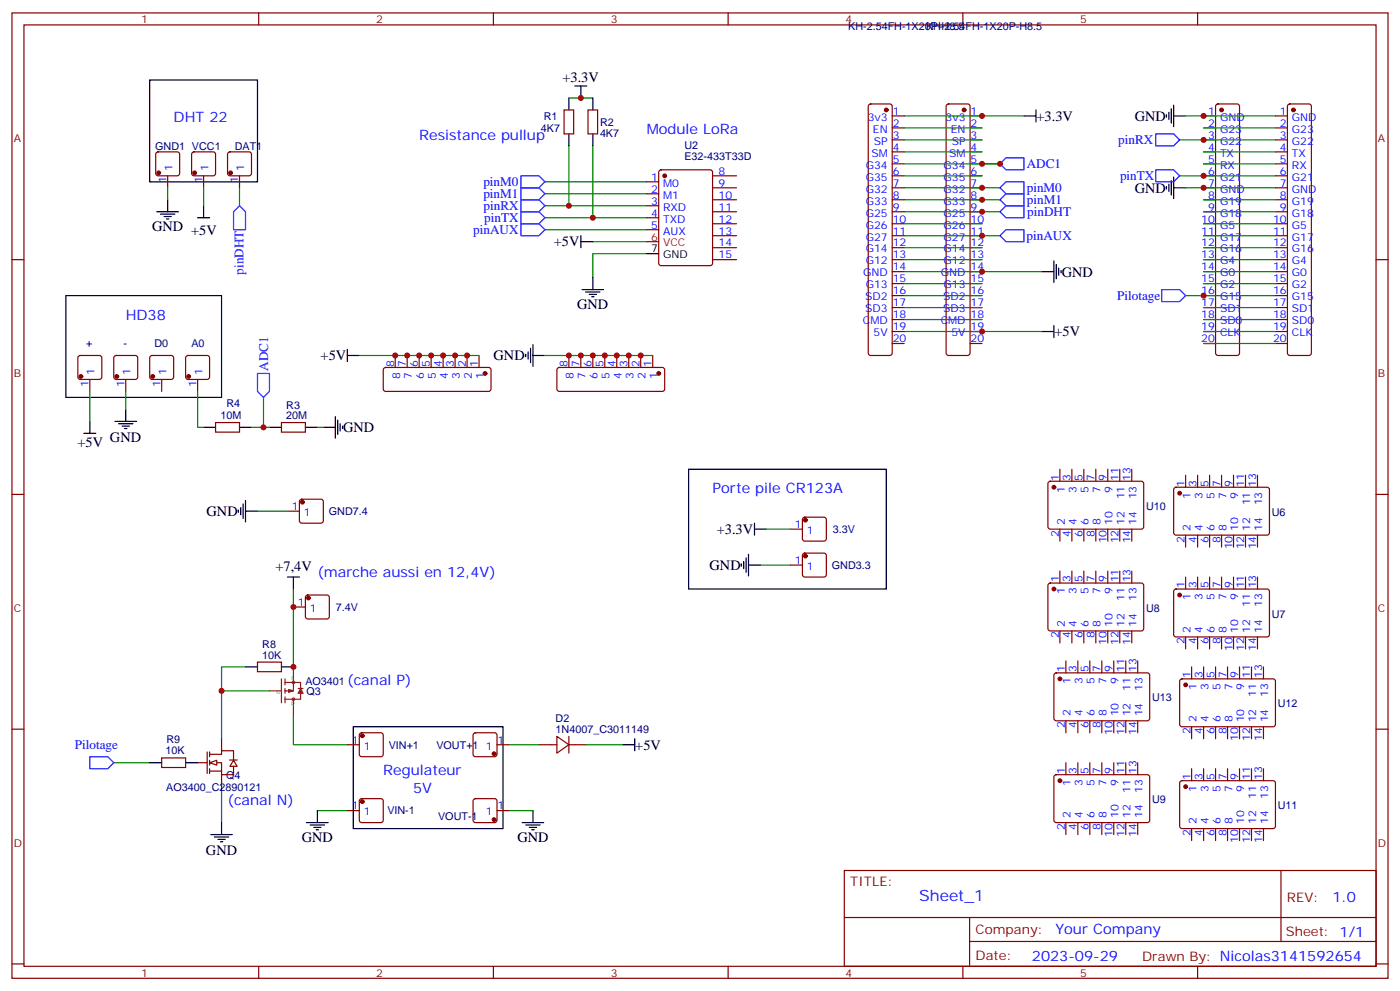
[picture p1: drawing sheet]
<svg xmlns="http://www.w3.org/2000/svg" width="412mm" height="292mm" viewBox="0 0 412 292" stroke-linecap="round" stroke-linejoin="round" font-family="sans-serif">
<g fill="none" stroke="#870000" stroke-width=".35">
<path d="M3.5 3.8h405.4v284.3h-405.4zM7.1 7.3h398.2v277.3h-398.2zM76.2 3.8v3.5M145.3 3.8v3.5M214.5 3.8v3.5M283.6 3.8v3.5M352.8 3.8v3.5M278.9 30.8l.5-.2h5.6l.5 .2 .3 .5v72.7l-.3 .5-.5 .2h-5.6l-.5-.2-.2-.5v-72.7zM285.8 34.1h3.5M285.8 37.7h3.5M354.5 34.1h3.6M354.5 37.7h3.6"/>
<path d="M358.3 30.8l.5-.2h5.6l.5 .2 .2 .5v72.7l-.2 .5-.5 .2h-5.6l-.5-.2-.2-.5v-72.7zM285.8 41.2h3.5M285.8 44.7h3.5M285.8 48.3h3.5M285.8 51.8h3.5M285.8 55.3h3.5M285.8 58.8h3.5M354.5 41.2h3.6M354.5 44.7h3.6M354.5 48.3h3.6M354.5 51.8h3.6M354.5 55.3h3.6"/>
<path d="M354.5 58.8h3.6M3.5 76.5h3.6M285.8 76.5h3.5M285.8 62.4h3.5M285.8 65.9h3.5M285.8 69.4h3.5M285.8 73h3.5M354.5 76.5h3.6M354.5 62.4h3.6M354.5 65.9h3.6M354.5 69.4h3.6M354.5 73h3.6"/>
<path d="M405.3 76.5h3.6M285.8 80h3.5M285.8 83.5h3.5M285.8 87.1h3.5M285.8 90.6h3.5M285.8 94.1h3.5M285.8 97.6h3.5M354.5 80h3.6M354.5 83.5h3.6M354.5 87.1h3.6M354.5 90.6h3.6M354.5 94.1h3.6"/>
<path d="M354.5 97.6h3.6M285.8 101.2h3.5M354.5 101.2h3.6M3.5 145.6h3.6M405.3 145.6h3.6M3.5 214.8h3.6M65.3 217.6v3.5M102.3 219.4h3.5M106.1 216l.4-.2h5.7l.5 .2 .2 .5v5.7l-.2 .5-.5 .2h-5.7l-.5-.2-.2-.5v-5.7zM139.6 216l.5-.2h5.6l.5 .2 .2 .5v5.7l-.2 .5-.5 .2h-5.6l-.5-.2-.3-.5v-5.7zM146.4 219.4h3.5M405.3 214.8h3.6"/>
<path d="M58.2 224.6h2.8M61 221.5v6.3M61.7 224.6h3.6v3.6h3.5v-2.5M61.7 222.2h3.6v-1.1h3.5v2.8M61.7 221.5v1.4M61.7 223.9v1.5M61.7 226.4v1.4M61.7 227.1h3.6M65.3 228.2v3.5M67.6 223.9h2.3M68.8 223.9l1 1.8h-2.1zM102.3 238.8h3.5"/>
<path d="M106.1 235.4l.4-.2h5.7l.5 .2 .2 .5v5.7l-.2 .5-.5 .2h-5.7l-.5-.2-.2-.5v-5.7zM139.6 235.4l.5-.2h5.6l.5 .2 .2 .5v5.7l-.2 .5-.5 .2h-5.6l-.5-.2-.3-.5v-5.7zM146.4 238.8h3.5M248.7 256.4h156.6v28.2h-156.6zM377.3 256.4v20.9M248.7 270.2h156.5M285.6 277.3h119.6M285.6 270.2v14.2M3.5 283.9h3.6M76.2 284.6v3.5M145.3 284.6v3.5M214.5 284.6v3.5"/>
<path d="M283.6 284.6v3.5M352.8 284.6v3.5M405.3 283.9h3.6"/>
</g>
<g fill="#870000" stroke="#870000" stroke-width=".35">
<circle cx="284" cy="32.4" r=".53"/>
<circle cx="359.8" cy="32.4" r=".53"/>
<circle cx="145.5" cy="241.4" r=".53"/>
<circle cx="145.5" cy="222" r=".53"/>
<circle cx="106.7" cy="236.1" r=".53"/>
<circle cx="106.7" cy="216.7" r=".53"/>
</g>
<g fill="none" stroke="#000" stroke-width=".35">
<path d="M301.6 34.1h3.6M305.2 32.4v3.5M343.6 33.8v.7M344.3 33.1v2.1M345 32v4.3M345.7 34.1h3.5M345.7 31v6.3M343.6 55v.7M344.3 54.3v2.1M345 53.2v4.2M345.7 52.1v6.4M345.7 55.3h3.5"/>
<path d="M310.4 76.8v6.4M311.1 77.9v4.2M311.9 79v2.1M312.6 79.7v.7M306.9 97.6h3.5M306.9 80h3.5M310.4 95.9v3.5M84.7 170h3.5M86.4 170v3.5M104.1 214.1h44.1v30h-44.1zM183.4 219.4h3.6M187 217.6v3.5"/>
<path d="M93.5 238.8v3.5M157 238.8v3.5M90.3 242.3h6.4M91.4 243h4.2M92.4 243.7h2.1M93.1 244.4h.7M153.8 242.3h6.4M154.9 243h4.2M155.9 243.7h2.1M156.6 244.4h.7"/>
</g>
<g fill="none" stroke="#008700" stroke-width=".35">
<path d="M266.3 34.1h35.3M349.2 34.1h26.5M349.2 55.3h26.5M266.3 80h40.6M266.3 97.6h40.6M72.3 196.4h-7v7.1M79.4 203.5h-14.1v14.1M86.4 210.5v8.9h15.9M149.9 219.4h8.8M33.5 224.6h10.6M65.3 231.7v10.6M93.5 238.8h8.8"/>
<path d="M149.9 238.8h7.1"/>
</g>
<path d="M26.5 222.9h5.2l1.8 1.7-1.8 1.8h-5.2z" fill="none" stroke="#00f" stroke-width=".35"/>
<path d="M61.7 224.6l2.2-.7v1.5z" fill="#fff" stroke="#870000" stroke-width=".35"/>
<g fill="none" stroke="#8c2424" stroke-width=".35">
<path d="M82.9 200v7M84 200v1.7M86.4 196.4v7.1M79.4 203.5h3.5M84 201h4.5v5h-4.5M84 202.8v1.4M84 205.2v1.8M84 203.5h2.1M85 203.1l1.4 .4M85 203.1v.7M85 203.1l1.1 .4M85.7 203.5l-.7 .3"/>
<path d="M86.1 203.5l-1.1 .3M86.4 206v4.5M86.4 203.5l-1.4 .3M87.8 202.8h1.5M88.5 202.8l.8 1.4h-1.5zM88.5 203.5l-.3 .7M88.5 203.5l.4 .7M88.5 203.5l-.3 .3M88.5 203.5l.4 .3"/>
<circle cx="86.4" cy="201" r=".35"/>
<circle cx="86.4" cy="206" r=".35"/>
</g>
<g fill="none" stroke="#000" stroke-width=".35">
<path d="M44.1 23.6h31.7v30h-31.7zM167.6 28.9v3.5M167.6 39.4v3.6M169.3 25.3h3.6M171.1 25.3v3.6M174.6 28.9v3.5M174.6 39.4v3.6M49.4 58.8v3.6M46.2 62.4h6.4M47.3 63.1h4.2M48.3 63.8h2.1M49 64.5h.7"/>
<path d="M58.2 64.1h3.5M60 60.6v3.5M171.1 71.2h3.5M171.1 69.4v3.6M190.5 74.7h3.5M19.4 87.1h45.9v30h-45.9zM171.4 85.3h6.4M172.5 86h4.2M173.6 86.7h2.1M174.3 87.4h.7M174.6 81.8v3.5M102.3 104.7h3.5"/>
<path d="M102.3 102.9v3.6M154.9 104.4v.7M155.6 103.6v2.2M156.3 102.6v4.2M157 104.7h3.5M157 101.5v6.4M24.7 127.6h3.5M26.5 124.1v3.5M33.9 124.1h6.3M34.9 124.8h4.3M36 125.5h2.1M36.7 126.2h.7"/>
<path d="M37 120.6v3.5M60 125.9h3.5M70.6 125.9h3.5M79.4 125.9h3.5M90 125.9h3.5M95.2 125.9h3.6M98.8 122.7v6.3M99.5 123.8v4.2M100.2 124.8v2.1M100.9 125.5v.7M202.8 138.2h58.3v35.3h-58.3zM70.2 150.2v.7"/>
<path d="M70.9 149.5v2.1M71.6 148.4v4.3M72.3 150.6h3.5M72.3 147.4v6.3M222.2 155.9h3.6M222.2 154.1v3.5M218.4 166.1v.7M219.1 165.4v2.1M219.8 164.3v4.3M220.5 166.4h3.5M220.5 163.3v6.3M72.3 196.4h3.5"/>
<path d="M82.9 196.4h3.5M44.1 224.6h3.5M54.7 224.6h3.5M62.1 245.8h6.3M63.1 246.5h4.3M64.2 247.2h2.1M64.9 247.9h.7M65.3 242.3v3.5"/>
</g>
<g fill="none" stroke="#870000" stroke-width=".35">
<path d="M166.2 32.4h2.8v7h-2.8zM173.2 32.4h2.8v7h-2.8zM256 30.8l.5-.2h5.6l.5 .2 .2 .5v72.7l-.2 .5-.5 .2h-5.6l-.5-.2-.2-.5v-72.7zM262.8 34.1h3.5M262.8 37.7h3.5M375.7 34.1h3.5M375.7 37.7h3.5M379.5 30.8l.4-.2h5.7l.5 .2 .2 .5v72.7l-.2 .5-.5 .2h-5.7l-.5-.2-.2-.5v-72.7zM46.1 44.9l.5-.2h5.6l.5 .2 .2 .5v5.7l-.2 .5-.5 .2h-5.6l-.5-.2-.2-.5v-5.7zM49.4 51.8v3.5M56.7 44.9l.4-.2h5.7l.5 .2 .2 .5v5.7l-.2 .5-.5 .2h-5.7l-.4-.2-.3-.5v-5.7zM60 51.8v3.5"/>
<path d="M67.3 44.9l.4-.2h5.7l.5 .2 .2 .5v5.7l-.3 .5-.4 .2h-5.7l-.5-.2-.2-.5v-5.7zM70.6 51.8v3.5M190.5 53.6h3.5M190.5 57.1h3.5M194.3 50.2l.4-.2h14.5l.6 .5 .1 27-.5 .7h-14.7l-.6-.4-.1-27.1zM209.9 51.8h7.1M209.9 55.3h7.1M209.9 58.8h7.1M262.8 51.8h3.5M262.8 55.3h3.5M262.8 58.8h3.5M262.8 41.2h3.5"/>
<path d="M262.8 44.7h3.5M262.8 48.3h3.5M375.7 51.8h3.5M375.7 55.3h3.5M375.7 58.8h3.5M375.7 41.2h3.5M375.7 44.7h3.5M375.7 48.3h3.5M190.5 60.6h3.5M190.5 64.1h3.5M190.5 67.7h3.5M209.9 62.4h7.1"/>
<path d="M209.9 65.9h7.1M209.9 69.4h7.1M209.9 73h7.1M209.9 76.5h7.1M262.8 62.4h3.5M262.8 65.9h3.5M262.8 69.4h3.5M262.8 73h3.5M262.8 76.5h3.5M375.7 62.4h3.5M375.7 65.9h3.5M375.7 69.4h3.5"/>
<path d="M375.7 73h3.5M375.7 76.5h3.5M262.8 80h3.5M262.8 83.5h3.5M262.8 87.1h3.5M262.8 90.6h3.5M262.8 94.1h3.5M262.8 97.6h3.5M375.7 80h3.5M375.7 83.5h3.5M375.7 87.1h3.5M375.7 90.6h3.5"/>
<path d="M375.7 94.1h3.5M375.7 97.6h3.5M23.2 104.9l.4-.2h5.7l.5 .2 .2 .5v5.7l-.2 .5-.5 .2h-5.7l-.5-.3-.2-.4v-5.7zM26.5 111.8v3.5M33.7 104.9l.5-.2h5.7l.5 .2 .2 .5v5.7l-.3 .5-.4 .2h-5.7l-.5-.3-.2-.4v-5.7zM37 111.8v3.5M44.3 104.9l.5-.2h5.6l.5 .2 .3 .5v5.7l-.3 .5-.5 .2h-5.6l-.5-.3-.2-.4v-5.7zM47.6 111.8v3.5M54.9 104.9l.5-.2h5.6l.5 .2 .2 .5v5.7l-.2 .5-.5 .2h-5.6l-.5-.3-.2-.4v-5.7zM58.2 111.8v3.5M113.1 108.4l.5-.2h30.3l.5 .2 .2 .5v5.7l-.2 .5-.5 .2h-30.3l-.5-.2-.2-.5v-5.7zM116.4 104.7v3.5"/>
<path d="M119.9 104.7v3.5M123.5 104.7v3.5M127 104.7v3.5M130.5 104.7v3.5M134.1 104.7v3.5M137.6 104.7v3.5M141.1 104.7v3.5M164.3 108.4l.4-.2h30.4l.5 .2 .2 .5v5.7l-.2 .5-.5 .2h-30.4l-.5-.2-.2-.5v-5.7zM167.6 104.7v3.5M171.1 104.7v3.5M174.6 104.7v3.5M178.2 104.7v3.5"/>
<path d="M181.7 104.7v3.5M185.2 104.7v3.5M188.7 104.7v3.5M192.3 104.7v3.5M262.8 101.2h3.5M375.7 101.2h3.5M63.5 124.5h7.1v2.8h-7.1zM82.9 124.5h7.1v2.8h-7.1zM312.2 138.2v3.5M315.7 138.2v3.5M319.3 138.2v3.5M322.8 138.2v3.5"/>
<path d="M326.3 138.2v3.5M329.8 138.2v3.5M333.4 138.2v3.5M349.2 140v3.5M352.8 140v3.5M356.3 140v3.5M359.8 140v3.5M363.4 140v3.5M366.9 140v3.5M370.4 140v3.5M84.7 150.6h3.5M88.4 147.2l.5-.2h5.6l.5 .2 .2 .5v5.7l-.2 .5-.5 .2h-5.6l-.5-.2-.2-.5v-5.7z"/>
<path d="M232.8 155.9h3.6M236.6 152.5l.5-.2h5.6l.5 .2 .2 .5v5.7l-.2 .5-.5 .2h-5.6l-.5-.2-.2-.5v-5.7zM308.9 142l.5-.3 27.1 .1 .4 .7-.1 12.9-.6 .5-27.1-.1-.4-.6v-12.7zM312.2 155.9v3.5M315.7 155.9v3.5M319.3 155.9v3.5M322.8 155.9v3.5M326.3 155.9v3.5M329.8 155.9v3.5M333.4 155.9v3.5M346 143.7l.4-.2 27.1 .1 .4 .6v13l-.7 .4h-27l-.5-.7v-12.7zM349.2 157.6v3.5"/>
<path d="M352.8 157.6v3.5M356.3 157.6v3.5M359.8 157.6v3.5M363.4 157.6v3.5M366.9 157.6v3.5M370.4 157.6v3.5M86.4 178.8h3.6M90.2 175.5l.5-.2h5.6l.5 .2 .2 .5v5.6l-.2 .5-.5 .2h-5.6l-.5-.2-.2-.5v-5.6zM232.8 166.4h3.6M236.6 163.1l.5-.2h5.6l.5 .2 .2 .5v5.7l-.2 .5-.5 .2h-5.6l-.5-.3-.2-.4v-5.7zM308.9 171.9l.5-.2 27.1 .1 .4 .6-.1 13-.6 .4h-27.1l-.4-.7v-12.7zM312.2 168.2v3.5"/>
<path d="M315.7 168.2v3.5M319.3 168.2v3.5M322.8 168.2v3.5M326.3 168.2v3.5M329.8 168.2v3.5M333.4 168.2v3.5M346 173.7l.4-.2 27.1 .1 .4 .6v13l-.7 .4-27-.1-.5-.6v-12.7zM349.2 170v3.5M352.8 170v3.5M356.3 170v3.5M359.8 170v3.5M363.4 170v3.5"/>
<path d="M366.9 170v3.5M370.4 170v3.5M75.8 195h7.1v2.8h-7.1zM310.7 198.4l.4-.2h27.1l.5 .7-.1 13-.6 .4-27.1-.1-.5-.6v-12.7zM312.2 185.8v3.6M314 194.7v3.5M315.7 185.8v3.6M317.5 194.7v3.5M319.3 185.8v3.6M321 194.7v3.5M322.8 185.8v3.6M324.6 194.7v3.5"/>
<path d="M326.3 185.8v3.6M328.1 194.7v3.5M329.8 185.8v3.6M331.6 194.7v3.5M333.4 185.8v3.6M335.1 194.7v3.5M349.2 187.6v3.5M351 196.4v3.6M352.8 187.6v3.5M354.5 196.4v3.6M356.3 187.6v3.5M358.1 196.4v3.6"/>
<path d="M359.8 187.6v3.5M361.6 196.4v3.6M363.4 187.6v3.5M365.1 196.4v3.6M366.9 187.6v3.5M368.7 196.4v3.6M370.4 187.6v3.5M372.2 196.4v3.6M158.7 219.4h5.3M164 216.9l3.6 2.5-3.6 2.4zM167.6 219.4h5.3M167.6 216.9v4.9"/>
<path d="M314 212.3v3.5M317.5 212.3v3.5M321 212.3v3.5M324.6 212.3v3.5M328.1 212.3v3.5M331.6 212.3v3.5M335.1 212.3v3.5M347.7 200.2l.5-.2h27.1l.4 .7-.1 12.9-.6 .5-27.1-.1-.4-.6v-12.7zM351 214.1v3.5M354.5 214.1v3.5M358.1 214.1v3.5M361.6 214.1v3.5"/>
<path d="M365.1 214.1v3.5M368.7 214.1v3.5M372.2 214.1v3.5M47.6 223.2h7.1v2.9h-7.1zM310.7 228.4l.4-.2h27.1l.5 .7-.1 13-.6 .4-27.1-.1-.5-.6v-12.7zM314 224.6v3.6M317.5 224.6v3.6M321 224.6v3.6M324.6 224.6v3.6M328.1 224.6v3.6M331.6 224.6v3.6M335.1 224.6v3.6"/>
<path d="M347.7 230.1l.5-.2 27.1 .1 .4 .6-.1 13-.6 .5-27.1-.1-.4-.7v-12.7zM351 226.4v3.5M354.5 226.4v3.5M358.1 226.4v3.5M361.6 226.4v3.5M365.1 226.4v3.5M368.7 226.4v3.5M372.2 226.4v3.5M314 242.3v3.5M317.5 242.3v3.5M321 242.3v3.5M324.6 242.3v3.5"/>
<path d="M328.1 242.3v3.5M331.6 242.3v3.5M335.1 242.3v3.5M351 244.1v3.5M354.5 244.1v3.5M358.1 244.1v3.5M361.6 244.1v3.5M365.1 244.1v3.5M368.7 244.1v3.5M372.2 244.1v3.5"/>
</g>
<g fill="none" stroke="#008700" stroke-width=".35">
<path d="M167.6 28.9h7M266.3 37.7h23M354.5 37.7h21.2M49.4 55.3v3.5M60 55.3v5.3M70.6 55.3v5.3M160.5 53.6h30M160.5 57.1h30M167.6 43v17.6M174.6 43v21.1M266.3 55.3h28.3M266.3 58.8h28.3"/>
<path d="M266.3 41.2h23M266.3 44.7h23M266.3 48.3h28.3M266.3 51.8h23M347.5 41.2h28.2M347.5 51.8h28.2M354.5 44.7h21.2M354.5 48.3h21.2M354.5 58.8h21.2M160.5 67.7h30M160.5 64.1h30M160.5 60.6h30"/>
<path d="M174.6 71.2h15.9M190.5 74.7h-15.9v7.1M266.3 69.4h28.3M266.3 62.4h28.3M266.3 65.9h23M266.3 73h23M266.3 76.5h23M354.5 65.9h21.2M354.5 73h21.2M354.5 76.5h21.2M354.5 62.4h21.2M354.5 69.4h21.2"/>
<path d="M266.3 83.5h23M266.3 87.1h23M266.3 90.6h23M266.3 94.1h23M349.2 87.1h26.5M354.5 83.5h21.2M354.5 90.6h21.2M354.5 94.1h21.2M354.5 80h21.2M354.5 97.6h21.2M26.5 115.3v8.8M37 115.3v5.3"/>
<path d="M58.2 115.3v10.6h1.8M77.6 117.1v8.8M105.8 104.7h35.3M160.5 104.7h31.8M354.5 101.2h21.2M74.1 125.9h5.3M93.5 125.9h1.7M75.8 150.6h8.9M225.8 155.9h7M86.4 173.5v22.9M224 166.4h8.8M172.9 219.4h10.5"/>
</g>
<g fill="none" stroke="#00f" stroke-width=".35">
<path d="M340.4 39.4h5.3l1.8 1.8-1.8 1.8h-5.3zM153.5 51.8h5.2l1.8 1.8-1.8 1.7h-5.2zM153.5 55.3h5.2l1.8 1.8-1.8 1.7h-5.2zM153.5 58.8h5.2l1.8 1.8-1.8 1.8h-5.2zM294.6 58.8l1.7-1.7h5.3v3.5h-5.3zM294.6 55.3l1.7-1.7h5.3v3.5h-5.3zM294.6 48.3l1.7-1.8h5.3v3.5h-5.3zM340.4 50h5.3l1.8 1.8-1.8 1.8h-5.3zM70.6 60.6l1.7 1.8v5.3h-3.5v-5.3zM153.5 65.9h5.2l1.8 1.8-1.8 1.7h-5.2zM153.5 62.4h5.2l1.8 1.7-1.8 1.8h-5.2zM294.6 69.4l1.7-1.7h5.3v3.5h-5.3z"/>
<path d="M294.6 62.4l1.7-1.8h5.3v3.5h-5.3zM342.2 85.3h5.3l1.7 1.8-1.7 1.7h-5.3zM75.8 110h3.6v5.3l-1.8 1.8-1.8-1.8z"/>
</g>
<g fill="#870000" stroke="#870000" stroke-width=".35">
<circle cx="67.9" cy="50.9" r=".53"/>
<circle cx="57.3" cy="50.9" r=".53"/>
<circle cx="46.7" cy="50.9" r=".53"/>
<circle cx="195.8" cy="51.8" r=".53"/>
<circle cx="90.8" cy="176.1" r=".53"/>
<circle cx="89.1" cy="147.9" r=".53"/>
<circle cx="237.2" cy="153.2" r=".53"/>
<circle cx="237.2" cy="163.8" r=".53"/>
<circle cx="261.1" cy="32.4" r=".53"/>
<circle cx="381" cy="32.4" r=".53"/>
<circle cx="310.4" cy="143.5" r=".53"/>
<circle cx="347.5" cy="145.3" r=".53"/>
<circle cx="142.9" cy="110" r=".53"/>
<circle cx="194" cy="110" r=".53"/>
<circle cx="347.5" cy="175.3" r=".53"/>
<circle cx="310.4" cy="173.5" r=".53"/>
<circle cx="312.2" cy="229.9" r=".53"/>
<circle cx="349.2" cy="231.7" r=".53"/>
<circle cx="349.2" cy="201.7" r=".53"/>
<circle cx="312.2" cy="200" r=".53"/>
<circle cx="23.8" cy="110.9" r=".53"/>
<circle cx="34.4" cy="110.9" r=".53"/>
<circle cx="45" cy="110.9" r=".53"/>
<circle cx="55.6" cy="110.9" r=".53"/>
</g>
<path d="M190.5 71.2h3.5" fill="none" stroke="#f00" stroke-width=".35"/>
<g fill="#c00">
<circle cx="65.3" cy="203.5" r=".88"/>
<circle cx="86.4" cy="196.4" r=".88"/>
<circle cx="174.6" cy="64.1" r=".88"/>
<circle cx="167.6" cy="60.6" r=".88"/>
<circle cx="171.1" cy="28.9" r=".88"/>
<circle cx="86.4" cy="178.8" r=".88"/>
<circle cx="289.3" cy="34.1" r=".88"/>
<circle cx="289.3" cy="55.3" r=".88"/>
<circle cx="289.3" cy="58.8" r=".88"/>
<circle cx="289.3" cy="62.4" r=".88"/>
<circle cx="289.3" cy="69.4" r=".88"/>
<circle cx="289.3" cy="80" r=".88"/>
<circle cx="289.3" cy="97.6" r=".88"/>
<circle cx="354.5" cy="34.1" r=".88"/>
<circle cx="354.5" cy="41.2" r=".88"/>
<circle cx="354.5" cy="51.8" r=".88"/>
<circle cx="354.5" cy="55.3" r=".88"/>
<circle cx="354.5" cy="87.1" r=".88"/>
<circle cx="188.7" cy="104.7" r=".88"/>
<circle cx="185.2" cy="104.7" r=".88"/>
<circle cx="181.7" cy="104.7" r=".88"/>
<circle cx="178.2" cy="104.7" r=".88"/>
<circle cx="174.6" cy="104.7" r=".88"/>
<circle cx="171.1" cy="104.7" r=".88"/>
<circle cx="167.6" cy="104.7" r=".88"/>
<circle cx="137.6" cy="104.7" r=".88"/>
<circle cx="134.1" cy="104.7" r=".88"/>
<circle cx="130.5" cy="104.7" r=".88"/>
<circle cx="127" cy="104.7" r=".88"/>
<circle cx="123.5" cy="104.7" r=".88"/>
<circle cx="119.9" cy="104.7" r=".88"/>
<circle cx="116.4" cy="104.7" r=".88"/>
<circle cx="289.3" cy="48.3" r=".88"/>
<circle cx="294.6" cy="48.3" r=".88"/>
<circle cx="77.6" cy="125.9" r=".88"/>
</g>
<text font-size="4.6" fill="#00f" x="270.8" y="265.4">Sheet_1</text>
<g font-size="4.2">
<text x="165.7" y="24.3">+3.3V</text>
<text x="305.3" y="35.6">+3.3V</text>
<text x="334.3" y="35.6">GND</text>
<text x="334.3" y="56.8">GND</text>
<text x="44.8" y="68">GND</text>
<text x="56.3" y="69.1">+5V</text>
<text x="163.1" y="72.6">+5V</text>
<text x="312.7" y="81.4">GND</text>
<text x="170" y="90.9">GND</text>
<text x="310.6" y="99.1">+5V</text>
<text x="94.4" y="106.1">+5V</text>
<text x="145.4" y="106.1">GND</text>
<text x="22.8" y="131.7">+5V</text>
<text x="32.4" y="130.3">GND</text>
<text x="101.1" y="127.3">GND</text>
<text x="60.9" y="152">GND</text>
<text x="211.1" y="157.2">+3.3V</text>
<text x="209" y="167.8">GND</text>
<text x="81.1" y="168.2">+7,4V</text>
<text x="187.1" y="220.8">+5V</text>
<text x="60.7" y="251.9">GND</text>
<text x="88.9" y="247.9">GND</text>
<text x="152.4" y="247.9">GND</text>
</g>
<g font-size="4.2" fill="#00f">
<text x="51.2" y="35.9">DHT 22</text>
<text x="123.5" y="41.2">Resistance pullup</text>
<text x="190.5" y="39.4">Module LoRa</text>
<text x="37" y="94.1">HD38</text>
<text x="209.9" y="145.3">Porte pile CR123A</text>
<text x="93.5" y="170">(marche aussi en 12,4V)</text>
<text x="102.3" y="201.7">(canal P)</text>
<text x="112.9" y="228.2">Regulateur</text>
<text x="121.7" y="233.5">5V</text>
<text x="67" y="237">(canal N)</text>
<text x="392.5" y="265.7">1.0</text>
<text x="310.9" y="275.2">Your Company</text>
<text x="304" y="283">2023-09-29</text>
</g>
<g font-size="3.9" fill="#00f">
<text x="329.4" y="42.4">pinRX</text>
<text x="302.5" y="49.6">ADC1</text>
<text x="329.9" y="53">pinTX</text>
<text x="142.4" y="54.8">pinM0</text>
<text x="142.4" y="58.3">pinM1</text>
<text x="302.5" y="56.5">pinM0</text>
<text x="142.4" y="61.8">pinRX</text>
<text x="142.6" y="65.4">pinTX</text>
<text x="302.5" y="60">pinM1</text>
<text x="302.6" y="63.7">pinDHT</text>
<text x="139.4" y="68.9">pinAUX</text>
<text x="302.4" y="70.7">pinAUX</text>
<text x="71.8" y="80.9" transform="rotate(-90 71.8 80.9)">pinDHT</text>
<text x="329.1" y="88.3">Pilotage</text>
<text x="79" y="109.2" transform="rotate(-90 79 109.2)">ADC1</text>
<text x="22.1" y="220.6">Pilotage</text>
</g>
<g font-size="3.9" fill="#800">
<text x="250.5" y="261">TITLE:</text>
<text x="379.1" y="265.7">REV:</text>
<text x="287.4" y="275.2">Company:</text>
<text x="378.7" y="275.8">Sheet: 1/1</text>
<text x="287.4" y="282.9">Date:</text>
<text x="336.4" y="282.9">Drawn By: Nicolas3141592654</text>
</g>
<g font-size="3.2" fill="#800">
<text x="41.6" y="6.8">1</text>
<text x="110.8" y="6.8">2</text>
<text x="179.9" y="6.8">3</text>
<text x="249.1" y="6.8">4</text>
<text x="318.2" y="6.8">5</text>
<text x="4.1" y="41.9">A</text>
<text x="405.9" y="41.9">A</text>
<text x="4.1" y="111.1">B</text>
<text x="405.9" y="111.1">B</text>
<text x="4.1" y="180.2">C</text>
<text x="405.9" y="180.2">C</text>
<text x="4.1" y="249.3">D</text>
<text x="405.9" y="249.3">D</text>
<text x="41.6" y="287.6">1</text>
<text x="110.8" y="287.6">2</text>
<text x="179.9" y="287.6">3</text>
<text x="249.1" y="287.6">4</text>
<text x="318.2" y="287.6">5</text>
</g>
<g font-size="3.2" fill="#000080">
<text x="249.8" y="8.9">KH-2.54FH-1X20P-H8.5</text>
<text x="272.8" y="8.9">KH-2.54FH-1X20P-H8.5</text>
<text x="160.2" y="35.3">R1</text>
<text x="159.3" y="38.9">4K7</text>
<text x="176.7" y="40.3">4K7</text>
<text x="176.7" y="37.1">R2</text>
<text x="45.7" y="44.1">GND1 VCC1</text>
<text x="69.1" y="44.1">DAT1</text>
<text x="201.6" y="47.1">E32-433T33D</text>
<text x="201.6" y="43.9">U2</text>
<text x="25.4" y="102.2">+</text>
<text x="36.3" y="102.2">-</text>
<text x="45.5" y="102.2">D0</text>
<text x="56.4" y="102.2">A0</text>
<text x="66.7" y="120">R4</text>
<text x="64.9" y="123.4">10M</text>
<text x="84.3" y="123.4">20M</text>
<text x="84.3" y="120.3">R3</text>
<text x="96.9" y="151.7">GND7.4</text>
<text x="337.6" y="150.1">U10</text>
<text x="374.6" y="151.9">U6</text>
<text x="245.3" y="157">3.3V</text>
<text x="245" y="167.6">GND3.3</text>
<text x="98.9" y="179.9">7.4V</text>
<text x="337.6" y="180.1">U8</text>
<text x="374.6" y="181.9">U7</text>
<text x="77.3" y="190.9">R8</text>
<text x="77.3" y="194">10K</text>
<text x="90" y="201.7">AO3401</text>
<text x="90.3" y="204.8">Q3</text>
<text x="339.4" y="206.6">U13</text>
<text x="376.4" y="208.3">U12</text>
<text x="163.7" y="215.8">1N4007_C3011149</text>
<text x="163.7" y="212.7">D2</text>
<text x="49" y="219">R9</text>
<text x="114.5" y="220.5">VIN+1</text>
<text x="128.6" y="220.5">VOUT+1</text>
<text x="48.8" y="222.2">10K</text>
<text x="48.9" y="232.9">AO3400_C2890121</text>
<text x="66.6" y="229.4">Q4</text>
<text x="114.1" y="239.9">VIN-1</text>
<text x="339.4" y="236.6">U9</text>
<text x="376.4" y="238.3">U11</text>
<text x="129.1" y="241.7">VOUT-1</text>
</g>
<g font-size="3.2" fill="#00f">
<text x="255.6" y="35.6">3v3</text>
<text x="263" y="33.8">1</text>
<text x="278.5" y="35.6">3v3</text>
<text x="285.9" y="33.8">1</text>
<text x="355.9" y="33.8">1</text>
<text x="359.4" y="35.6">GND</text>
<text x="377" y="33.8">1</text>
<text x="380.5" y="35.6">GND</text>
<text x="257.1" y="39.1">EN</text>
<text x="263" y="37.3">2</text>
<text x="263" y="40.9">3</text>
<text x="280.1" y="39.1">EN</text>
<text x="285.9" y="37.3">2</text>
<text x="285.9" y="40.9">3</text>
<text x="355.9" y="37.3">2</text>
<text x="355.9" y="40.9">3</text>
<text x="359.4" y="39.1">G23</text>
<text x="377" y="37.3">2</text>
<text x="377" y="40.9">3</text>
<text x="380.5" y="39.1">G23</text>
<text x="256.7" y="46.1">SM</text>
<text x="257.4" y="42.6">SP</text>
<text x="263" y="44.4">4</text>
<text x="263" y="47.9">5</text>
<text x="279.6" y="46.1">SM</text>
<text x="280.4" y="42.6">SP</text>
<text x="285.9" y="44.4">4</text>
<text x="285.9" y="47.9">5</text>
<text x="355.9" y="44.4">4</text>
<text x="355.9" y="47.9">5</text>
<text x="359.4" y="42.6">G22</text>
<text x="359.4" y="46.1">TX</text>
<text x="377" y="44.4">4</text>
<text x="377" y="47.9">5</text>
<text x="380.5" y="42.6">G22</text>
<text x="380.5" y="46.1">TX</text>
<text x="49" y="54" transform="rotate(-90 49 54)">1</text>
<text x="50.8" y="50.5" transform="rotate(-90 50.8 50.5)">1</text>
<text x="59.6" y="54" transform="rotate(-90 59.6 54)">1</text>
<text x="61.4" y="50.5" transform="rotate(-90 61.4 50.5)">1</text>
<text x="70.2" y="54" transform="rotate(-90 70.2 54)">1</text>
<text x="72" y="50.5" transform="rotate(-90 72 50.5)">1</text>
<text x="191.8" y="53.2">1</text>
<text x="211.7" y="51.4">8</text>
<text x="255" y="49.7">G34</text>
<text x="255" y="53.2">G35</text>
<text x="263" y="51.4">6</text>
<text x="278" y="49.7">G34</text>
<text x="278" y="53.2">G35</text>
<text x="285.9" y="51.4">6</text>
<text x="355.9" y="51.4">6</text>
<text x="359.4" y="49.7">RX</text>
<text x="359.4" y="53.2">G21</text>
<text x="377" y="51.4">6</text>
<text x="380.5" y="49.7">RX</text>
<text x="380.5" y="53.2">G21</text>
<text x="191.8" y="56.7">2</text>
<text x="195.3" y="55">M0</text>
<text x="195.3" y="58.5">M1</text>
<text x="211.7" y="55">9</text>
<text x="211.7" y="58.5">10</text>
<text x="255" y="56.7">G32</text>
<text x="263" y="55">7</text>
<text x="263" y="58.5">8</text>
<text x="278" y="56.7">G32</text>
<text x="285.9" y="55">7</text>
<text x="285.9" y="58.5">8</text>
<text x="355.9" y="55">7</text>
<text x="355.9" y="58.5">8</text>
<text x="359.4" y="56.7">GND</text>
<text x="377" y="55">7</text>
<text x="377" y="58.5">8</text>
<text x="380.5" y="56.7">GND</text>
<text x="191.8" y="60.3">3</text>
<text x="191.8" y="63.8">4</text>
<text x="195.3" y="62">RXD</text>
<text x="195.3" y="65.5">TXD</text>
<text x="211.7" y="62">11</text>
<text x="211.7" y="65.5">12</text>
<text x="255" y="60.3">G33</text>
<text x="255" y="63.8">G25</text>
<text x="263" y="62">9</text>
<text x="263" y="65.5">10</text>
<text x="278" y="60.3">G33</text>
<text x="278" y="63.8">G25</text>
<text x="285.9" y="62">9</text>
<text x="285.9" y="65.5">10</text>
<text x="353.9" y="65.5">10</text>
<text x="355.9" y="62">9</text>
<text x="359.4" y="60.3">G19</text>
<text x="359.4" y="63.8">G18</text>
<text x="375" y="65.5">10</text>
<text x="377" y="62">9</text>
<text x="380.5" y="60.3">G19</text>
<text x="380.5" y="63.8">G18</text>
<text x="191.8" y="67.3">5</text>
<text x="195.3" y="69.1">AUX</text>
<text x="211.7" y="69.1">13</text>
<text x="255" y="67.3">G26</text>
<text x="255" y="70.8">G27</text>
<text x="263" y="69.1">11</text>
<text x="278" y="67.3">G26</text>
<text x="278" y="70.8">G27</text>
<text x="285.9" y="69.1">11</text>
<text x="353.9" y="69.1">11</text>
<text x="359.4" y="67.3">G5</text>
<text x="359.4" y="70.8">G17</text>
<text x="375" y="69.1">11</text>
<text x="380.5" y="67.3">G5</text>
<text x="380.5" y="70.8">G17</text>
<text x="211.7" y="72.6">14</text>
<text x="211.7" y="76.1">15</text>
<text x="255" y="74.4">G14</text>
<text x="255" y="77.9">G12</text>
<text x="263" y="72.6">12</text>
<text x="263" y="76.1">13</text>
<text x="278" y="74.4">G14</text>
<text x="278" y="77.9">G12</text>
<text x="285.9" y="72.6">12</text>
<text x="285.9" y="76.1">13</text>
<text x="353.9" y="72.6">12</text>
<text x="353.9" y="76.1">13</text>
<text x="359.4" y="74.4">G16</text>
<text x="359.4" y="77.9">G4</text>
<text x="375" y="72.6">12</text>
<text x="375" y="76.1">13</text>
<text x="380.5" y="74.4">G16</text>
<text x="380.5" y="77.9">G4</text>
<text x="254.2" y="81.4">GND</text>
<text x="263" y="79.7">14</text>
<text x="263" y="83.2">15</text>
<text x="277.2" y="81.4">GND</text>
<text x="285.9" y="79.7">14</text>
<text x="285.9" y="83.2">15</text>
<text x="353.9" y="79.7">14</text>
<text x="353.9" y="83.2">15</text>
<text x="359.4" y="81.4">G0</text>
<text x="375" y="79.7">14</text>
<text x="375" y="83.2">15</text>
<text x="380.5" y="81.4">G0</text>
<text x="254.9" y="88.5">SD2</text>
<text x="255" y="84.9">G13</text>
<text x="263" y="86.7">16</text>
<text x="277.8" y="88.5">SD2</text>
<text x="278" y="84.9">G13</text>
<text x="285.9" y="86.7">16</text>
<text x="353.9" y="86.7">16</text>
<text x="359.4" y="84.9">G2</text>
<text x="359.4" y="88.5">G15</text>
<text x="375" y="86.7">16</text>
<text x="380.5" y="84.9">G2</text>
<text x="380.5" y="88.5">G15</text>
<text x="254.2" y="95.5">CMD</text>
<text x="254.9" y="92">SD3</text>
<text x="263" y="90.2">17</text>
<text x="263" y="93.8">18</text>
<text x="277.1" y="95.5">CMD</text>
<text x="277.8" y="92">SD3</text>
<text x="285.9" y="90.2">17</text>
<text x="285.9" y="93.8">18</text>
<text x="353.9" y="90.2">17</text>
<text x="353.9" y="93.8">18</text>
<text x="359.4" y="92">SD1</text>
<text x="359.4" y="95.5">SD0</text>
<text x="375" y="90.2">17</text>
<text x="375" y="93.8">18</text>
<text x="380.5" y="92">SD1</text>
<text x="380.5" y="95.5">SD0</text>
<text x="257.3" y="99.1">5V</text>
<text x="263" y="97.3">19</text>
<text x="263" y="100.8">20</text>
<text x="280.3" y="99.1">5V</text>
<text x="285.9" y="97.3">19</text>
<text x="285.9" y="100.8">20</text>
<text x="353.9" y="97.3">19</text>
<text x="353.9" y="100.8">20</text>
<text x="359.4" y="99.1">CLK</text>
<text x="375" y="97.3">19</text>
<text x="375" y="100.8">20</text>
<text x="380.5" y="99.1">CLK</text>
<text x="26.1" y="114" transform="rotate(-90 26.1 114)">1</text>
<text x="27.9" y="110.5" transform="rotate(-90 27.9 110.5)">1</text>
<text x="36.7" y="114" transform="rotate(-90 36.7 114)">1</text>
<text x="38.5" y="110.5" transform="rotate(-90 38.5 110.5)">1</text>
<text x="47.3" y="114" transform="rotate(-90 47.3 114)">1</text>
<text x="49" y="110.5" transform="rotate(-90 49 110.5)">1</text>
<text x="57.9" y="114" transform="rotate(-90 57.9 114)">1</text>
<text x="59.6" y="110.5" transform="rotate(-90 59.6 110.5)">1</text>
<text x="116.1" y="108.1" transform="rotate(-90 116.1 108.1)">8</text>
<text x="117.8" y="111.6" transform="rotate(-90 117.8 111.6)">8</text>
<text x="119.6" y="108.1" transform="rotate(-90 119.6 108.1)">7</text>
<text x="121.4" y="111.6" transform="rotate(-90 121.4 111.6)">7</text>
<text x="123.1" y="108.1" transform="rotate(-90 123.1 108.1)">6</text>
<text x="124.9" y="111.6" transform="rotate(-90 124.9 111.6)">6</text>
<text x="126.6" y="108.1" transform="rotate(-90 126.6 108.1)">5</text>
<text x="128.4" y="111.6" transform="rotate(-90 128.4 111.6)">5</text>
<text x="130.2" y="108.1" transform="rotate(-90 130.2 108.1)">4</text>
<text x="131.9" y="111.6" transform="rotate(-90 131.9 111.6)">4</text>
<text x="133.7" y="108.1" transform="rotate(-90 133.7 108.1)">3</text>
<text x="135.5" y="111.6" transform="rotate(-90 135.5 111.6)">3</text>
<text x="137.2" y="108.1" transform="rotate(-90 137.2 108.1)">2</text>
<text x="139" y="111.6" transform="rotate(-90 139 111.6)">2</text>
<text x="140.8" y="108.1" transform="rotate(-90 140.8 108.1)">1</text>
<text x="142.5" y="111.6" transform="rotate(-90 142.5 111.6)">1</text>
<text x="167.2" y="108.1" transform="rotate(-90 167.2 108.1)">8</text>
<text x="169" y="111.6" transform="rotate(-90 169 111.6)">8</text>
<text x="170.7" y="108.1" transform="rotate(-90 170.7 108.1)">7</text>
<text x="172.5" y="111.6" transform="rotate(-90 172.5 111.6)">7</text>
<text x="174.3" y="108.1" transform="rotate(-90 174.3 108.1)">6</text>
<text x="176" y="111.6" transform="rotate(-90 176 111.6)">6</text>
<text x="177.8" y="108.1" transform="rotate(-90 177.8 108.1)">5</text>
<text x="179.6" y="111.6" transform="rotate(-90 179.6 111.6)">5</text>
<text x="181.3" y="108.1" transform="rotate(-90 181.3 108.1)">4</text>
<text x="183.1" y="111.6" transform="rotate(-90 183.1 111.6)">4</text>
<text x="184.9" y="108.1" transform="rotate(-90 184.9 108.1)">3</text>
<text x="186.6" y="111.6" transform="rotate(-90 186.6 111.6)">3</text>
<text x="188.4" y="108.1" transform="rotate(-90 188.4 108.1)">2</text>
<text x="190.1" y="111.6" transform="rotate(-90 190.1 111.6)">2</text>
<text x="191.9" y="108.1" transform="rotate(-90 191.9 108.1)">1</text>
<text x="193.7" y="111.6" transform="rotate(-90 193.7 111.6)">1</text>
<text x="311.9" y="141.6" transform="rotate(-90 311.9 141.6)">1</text>
<text x="315.4" y="141.6" transform="rotate(-90 315.4 141.6)">3</text>
<text x="318.9" y="141.6" transform="rotate(-90 318.9 141.6)">5</text>
<text x="322.4" y="141.6" transform="rotate(-90 322.4 141.6)">7</text>
<text x="326" y="141.6" transform="rotate(-90 326 141.6)">9</text>
<text x="329.5" y="141.6" transform="rotate(-90 329.5 141.6)">11</text>
<text x="333" y="141.6" transform="rotate(-90 333 141.6)">13</text>
<text x="348.9" y="143.3" transform="rotate(-90 348.9 143.3)">1</text>
<text x="352.4" y="143.3" transform="rotate(-90 352.4 143.3)">3</text>
<text x="356" y="143.3" transform="rotate(-90 356 143.3)">5</text>
<text x="359.5" y="143.3" transform="rotate(-90 359.5 143.3)">7</text>
<text x="363" y="143.3" transform="rotate(-90 363 143.3)">9</text>
<text x="366.5" y="143.3" transform="rotate(-90 366.5 143.3)">11</text>
<text x="370.1" y="143.3" transform="rotate(-90 370.1 143.3)">13</text>
<text x="313.6" y="145.1" transform="rotate(-90 313.6 145.1)">1</text>
<text x="317.1" y="145.1" transform="rotate(-90 317.1 145.1)">3</text>
<text x="320.7" y="145.1" transform="rotate(-90 320.7 145.1)">5</text>
<text x="324.2" y="145.1" transform="rotate(-90 324.2 145.1)">7</text>
<text x="327.7" y="145.1" transform="rotate(-90 327.7 145.1)">9</text>
<text x="331.3" y="147.1" transform="rotate(-90 331.3 147.1)">11</text>
<text x="334.8" y="147.1" transform="rotate(-90 334.8 147.1)">13</text>
<text x="350.7" y="146.8" transform="rotate(-90 350.7 146.8)">1</text>
<text x="354.2" y="146.8" transform="rotate(-90 354.2 146.8)">3</text>
<text x="357.7" y="146.8" transform="rotate(-90 357.7 146.8)">5</text>
<text x="361.2" y="146.8" transform="rotate(-90 361.2 146.8)">7</text>
<text x="364.8" y="146.8" transform="rotate(-90 364.8 146.8)">9</text>
<text x="368.3" y="148.8" transform="rotate(-90 368.3 148.8)">11</text>
<text x="371.8" y="148.8" transform="rotate(-90 371.8 148.8)">13</text>
<text x="86" y="150.2">1</text>
<text x="89.5" y="152">1</text>
<text x="234.2" y="155.5">1</text>
<text x="313.6" y="154.6" transform="rotate(-90 313.6 154.6)">2</text>
<text x="317.1" y="154.6" transform="rotate(-90 317.1 154.6)">4</text>
<text x="320.7" y="154.6" transform="rotate(-90 320.7 154.6)">6</text>
<text x="324.2" y="154.6" transform="rotate(-90 324.2 154.6)">8</text>
<text x="327.7" y="154.6" transform="rotate(-90 327.7 154.6)">10</text>
<text x="331.3" y="154.6" transform="rotate(-90 331.3 154.6)">12</text>
<text x="334.8" y="154.6" transform="rotate(-90 334.8 154.6)">14</text>
<text x="237.7" y="157.3">1</text>
<text x="311.9" y="158" transform="rotate(-90 311.9 158)">2</text>
<text x="315.4" y="158" transform="rotate(-90 315.4 158)">4</text>
<text x="318.9" y="158" transform="rotate(-90 318.9 158)">6</text>
<text x="322.4" y="158" transform="rotate(-90 322.4 158)">8</text>
<text x="326" y="160.1" transform="rotate(-90 326 160.1)">10</text>
<text x="329.5" y="160.1" transform="rotate(-90 329.5 160.1)">12</text>
<text x="333" y="160.1" transform="rotate(-90 333 160.1)">14</text>
<text x="348.9" y="159.8" transform="rotate(-90 348.9 159.8)">2</text>
<text x="350.7" y="156.3" transform="rotate(-90 350.7 156.3)">2</text>
<text x="352.4" y="159.8" transform="rotate(-90 352.4 159.8)">4</text>
<text x="354.2" y="156.3" transform="rotate(-90 354.2 156.3)">4</text>
<text x="356" y="159.8" transform="rotate(-90 356 159.8)">6</text>
<text x="357.7" y="156.3" transform="rotate(-90 357.7 156.3)">6</text>
<text x="359.5" y="159.8" transform="rotate(-90 359.5 159.8)">8</text>
<text x="361.2" y="156.3" transform="rotate(-90 361.2 156.3)">8</text>
<text x="363" y="161.8" transform="rotate(-90 363 161.8)">10</text>
<text x="364.8" y="156.3" transform="rotate(-90 364.8 156.3)">10</text>
<text x="366.5" y="161.8" transform="rotate(-90 366.5 161.8)">12</text>
<text x="368.3" y="156.3" transform="rotate(-90 368.3 156.3)">12</text>
<text x="370.1" y="161.8" transform="rotate(-90 370.1 161.8)">14</text>
<text x="371.8" y="156.3" transform="rotate(-90 371.8 156.3)">14</text>
<text x="234.2" y="166.1">1</text>
<text x="237.7" y="167.9">1</text>
<text x="311.9" y="171.6" transform="rotate(-90 311.9 171.6)">1</text>
<text x="315.4" y="171.6" transform="rotate(-90 315.4 171.6)">3</text>
<text x="318.9" y="171.6" transform="rotate(-90 318.9 171.6)">5</text>
<text x="322.4" y="171.6" transform="rotate(-90 322.4 171.6)">7</text>
<text x="326" y="171.6" transform="rotate(-90 326 171.6)">9</text>
<text x="329.5" y="171.6" transform="rotate(-90 329.5 171.6)">11</text>
<text x="333" y="171.6" transform="rotate(-90 333 171.6)">13</text>
<text x="348.9" y="173.3" transform="rotate(-90 348.9 173.3)">1</text>
<text x="352.4" y="173.3" transform="rotate(-90 352.4 173.3)">3</text>
<text x="356" y="173.3" transform="rotate(-90 356 173.3)">5</text>
<text x="359.5" y="173.3" transform="rotate(-90 359.5 173.3)">7</text>
<text x="363" y="173.3" transform="rotate(-90 363 173.3)">9</text>
<text x="366.5" y="173.3" transform="rotate(-90 366.5 173.3)">11</text>
<text x="370.1" y="173.3" transform="rotate(-90 370.1 173.3)">13</text>
<text x="87.8" y="178.4">1</text>
<text x="313.6" y="175.1" transform="rotate(-90 313.6 175.1)">1</text>
<text x="317.1" y="175.1" transform="rotate(-90 317.1 175.1)">3</text>
<text x="320.7" y="175.1" transform="rotate(-90 320.7 175.1)">5</text>
<text x="324.2" y="175.1" transform="rotate(-90 324.2 175.1)">7</text>
<text x="327.7" y="175.1" transform="rotate(-90 327.7 175.1)">9</text>
<text x="331.3" y="177.1" transform="rotate(-90 331.3 177.1)">11</text>
<text x="334.8" y="177.1" transform="rotate(-90 334.8 177.1)">13</text>
<text x="350.7" y="176.8" transform="rotate(-90 350.7 176.8)">1</text>
<text x="354.2" y="176.8" transform="rotate(-90 354.2 176.8)">3</text>
<text x="357.7" y="176.8" transform="rotate(-90 357.7 176.8)">5</text>
<text x="361.2" y="176.8" transform="rotate(-90 361.2 176.8)">7</text>
<text x="364.8" y="176.8" transform="rotate(-90 364.8 176.8)">9</text>
<text x="368.3" y="178.8" transform="rotate(-90 368.3 178.8)">11</text>
<text x="371.8" y="178.8" transform="rotate(-90 371.8 178.8)">13</text>
<text x="91.3" y="180.2">1</text>
<text x="313.6" y="184.5" transform="rotate(-90 313.6 184.5)">2</text>
<text x="317.1" y="184.5" transform="rotate(-90 317.1 184.5)">4</text>
<text x="320.7" y="184.5" transform="rotate(-90 320.7 184.5)">6</text>
<text x="324.2" y="184.5" transform="rotate(-90 324.2 184.5)">8</text>
<text x="327.7" y="184.5" transform="rotate(-90 327.7 184.5)">10</text>
<text x="331.3" y="184.5" transform="rotate(-90 331.3 184.5)">12</text>
<text x="334.8" y="184.5" transform="rotate(-90 334.8 184.5)">14</text>
<text x="311.9" y="188" transform="rotate(-90 311.9 188)">2</text>
<text x="315.4" y="188" transform="rotate(-90 315.4 188)">4</text>
<text x="318.9" y="188" transform="rotate(-90 318.9 188)">6</text>
<text x="322.4" y="188" transform="rotate(-90 322.4 188)">8</text>
<text x="326" y="190.1" transform="rotate(-90 326 190.1)">10</text>
<text x="329.5" y="190.1" transform="rotate(-90 329.5 190.1)">12</text>
<text x="333" y="190.1" transform="rotate(-90 333 190.1)">14</text>
<text x="348.9" y="189.8" transform="rotate(-90 348.9 189.8)">2</text>
<text x="350.7" y="186.3" transform="rotate(-90 350.7 186.3)">2</text>
<text x="352.4" y="189.8" transform="rotate(-90 352.4 189.8)">4</text>
<text x="354.2" y="186.3" transform="rotate(-90 354.2 186.3)">4</text>
<text x="356" y="189.8" transform="rotate(-90 356 189.8)">6</text>
<text x="357.7" y="186.3" transform="rotate(-90 357.7 186.3)">6</text>
<text x="359.5" y="189.8" transform="rotate(-90 359.5 189.8)">8</text>
<text x="361.2" y="186.3" transform="rotate(-90 361.2 186.3)">8</text>
<text x="363" y="191.8" transform="rotate(-90 363 191.8)">10</text>
<text x="364.8" y="186.3" transform="rotate(-90 364.8 186.3)">10</text>
<text x="366.5" y="191.8" transform="rotate(-90 366.5 191.8)">12</text>
<text x="368.3" y="186.3" transform="rotate(-90 368.3 186.3)">12</text>
<text x="370.1" y="191.8" transform="rotate(-90 370.1 191.8)">14</text>
<text x="371.8" y="186.3" transform="rotate(-90 371.8 186.3)">14</text>
<text x="313.6" y="198" transform="rotate(-90 313.6 198)">1</text>
<text x="315.4" y="201.5" transform="rotate(-90 315.4 201.5)">1</text>
<text x="317.1" y="198" transform="rotate(-90 317.1 198)">3</text>
<text x="318.9" y="201.5" transform="rotate(-90 318.9 201.5)">3</text>
<text x="320.7" y="198" transform="rotate(-90 320.7 198)">5</text>
<text x="322.4" y="201.5" transform="rotate(-90 322.4 201.5)">5</text>
<text x="324.2" y="198" transform="rotate(-90 324.2 198)">7</text>
<text x="326" y="201.5" transform="rotate(-90 326 201.5)">7</text>
<text x="327.7" y="198" transform="rotate(-90 327.7 198)">9</text>
<text x="329.5" y="201.5" transform="rotate(-90 329.5 201.5)">9</text>
<text x="331.3" y="198" transform="rotate(-90 331.3 198)">11</text>
<text x="333" y="203.5" transform="rotate(-90 333 203.5)">11</text>
<text x="334.8" y="198" transform="rotate(-90 334.8 198)">13</text>
<text x="336.5" y="203.5" transform="rotate(-90 336.5 203.5)">13</text>
<text x="350.7" y="199.8" transform="rotate(-90 350.7 199.8)">1</text>
<text x="352.4" y="203.3" transform="rotate(-90 352.4 203.3)">1</text>
<text x="354.2" y="199.8" transform="rotate(-90 354.2 199.8)">3</text>
<text x="356" y="203.3" transform="rotate(-90 356 203.3)">3</text>
<text x="357.7" y="199.8" transform="rotate(-90 357.7 199.8)">5</text>
<text x="359.5" y="203.3" transform="rotate(-90 359.5 203.3)">5</text>
<text x="361.2" y="199.8" transform="rotate(-90 361.2 199.8)">7</text>
<text x="363" y="203.3" transform="rotate(-90 363 203.3)">7</text>
<text x="364.8" y="199.8" transform="rotate(-90 364.8 199.8)">9</text>
<text x="366.5" y="203.3" transform="rotate(-90 366.5 203.3)">9</text>
<text x="368.3" y="199.8" transform="rotate(-90 368.3 199.8)">11</text>
<text x="371.8" y="199.8" transform="rotate(-90 371.8 199.8)">13</text>
<text x="370.1" y="205.3" transform="rotate(-90 370.1 205.3)">11</text>
<text x="373.6" y="205.3" transform="rotate(-90 373.6 205.3)">13</text>
<text x="313.6" y="214.5" transform="rotate(-90 313.6 214.5)">2</text>
<text x="315.4" y="211" transform="rotate(-90 315.4 211)">2</text>
<text x="317.1" y="214.5" transform="rotate(-90 317.1 214.5)">4</text>
<text x="318.9" y="211" transform="rotate(-90 318.9 211)">4</text>
<text x="320.7" y="214.5" transform="rotate(-90 320.7 214.5)">6</text>
<text x="322.4" y="211" transform="rotate(-90 322.4 211)">6</text>
<text x="324.2" y="214.5" transform="rotate(-90 324.2 214.5)">8</text>
<text x="326" y="211" transform="rotate(-90 326 211)">8</text>
<text x="329.5" y="211" transform="rotate(-90 329.5 211)">10</text>
<text x="333" y="211" transform="rotate(-90 333 211)">12</text>
<text x="336.5" y="211" transform="rotate(-90 336.5 211)">14</text>
<text x="352.4" y="212.8" transform="rotate(-90 352.4 212.8)">2</text>
<text x="356" y="212.8" transform="rotate(-90 356 212.8)">4</text>
<text x="359.5" y="212.8" transform="rotate(-90 359.5 212.8)">6</text>
<text x="363" y="212.8" transform="rotate(-90 363 212.8)">8</text>
<text x="366.5" y="212.8" transform="rotate(-90 366.5 212.8)">10</text>
<text x="370.1" y="212.8" transform="rotate(-90 370.1 212.8)">12</text>
<text x="373.6" y="212.8" transform="rotate(-90 373.6 212.8)">14</text>
<text x="103.6" y="219">1</text>
<text x="107.1" y="220.8">1</text>
<text x="143.1" y="220.8">1</text>
<text x="146.6" y="219">1</text>
<text x="327.7" y="216.5" transform="rotate(-90 327.7 216.5)">10</text>
<text x="331.3" y="216.5" transform="rotate(-90 331.3 216.5)">12</text>
<text x="334.8" y="216.5" transform="rotate(-90 334.8 216.5)">14</text>
<text x="350.7" y="216.3" transform="rotate(-90 350.7 216.3)">2</text>
<text x="354.2" y="216.3" transform="rotate(-90 354.2 216.3)">4</text>
<text x="357.7" y="216.3" transform="rotate(-90 357.7 216.3)">6</text>
<text x="361.2" y="216.3" transform="rotate(-90 361.2 216.3)">8</text>
<text x="364.8" y="218.3" transform="rotate(-90 364.8 218.3)">10</text>
<text x="368.3" y="218.3" transform="rotate(-90 368.3 218.3)">12</text>
<text x="371.8" y="218.3" transform="rotate(-90 371.8 218.3)">14</text>
<text x="313.6" y="228" transform="rotate(-90 313.6 228)">1</text>
<text x="315.4" y="231.5" transform="rotate(-90 315.4 231.5)">1</text>
<text x="317.1" y="228" transform="rotate(-90 317.1 228)">3</text>
<text x="318.9" y="231.5" transform="rotate(-90 318.9 231.5)">3</text>
<text x="320.7" y="228" transform="rotate(-90 320.7 228)">5</text>
<text x="322.4" y="231.5" transform="rotate(-90 322.4 231.5)">5</text>
<text x="324.2" y="228" transform="rotate(-90 324.2 228)">7</text>
<text x="326" y="231.5" transform="rotate(-90 326 231.5)">7</text>
<text x="327.7" y="228" transform="rotate(-90 327.7 228)">9</text>
<text x="329.5" y="231.5" transform="rotate(-90 329.5 231.5)">9</text>
<text x="331.3" y="228" transform="rotate(-90 331.3 228)">11</text>
<text x="333" y="233.5" transform="rotate(-90 333 233.5)">11</text>
<text x="334.8" y="228" transform="rotate(-90 334.8 228)">13</text>
<text x="336.5" y="233.5" transform="rotate(-90 336.5 233.5)">13</text>
<text x="350.7" y="229.8" transform="rotate(-90 350.7 229.8)">1</text>
<text x="352.4" y="233.3" transform="rotate(-90 352.4 233.3)">1</text>
<text x="354.2" y="229.8" transform="rotate(-90 354.2 229.8)">3</text>
<text x="356" y="233.3" transform="rotate(-90 356 233.3)">3</text>
<text x="357.7" y="229.8" transform="rotate(-90 357.7 229.8)">5</text>
<text x="359.5" y="233.3" transform="rotate(-90 359.5 233.3)">5</text>
<text x="361.2" y="229.8" transform="rotate(-90 361.2 229.8)">7</text>
<text x="363" y="233.3" transform="rotate(-90 363 233.3)">7</text>
<text x="364.8" y="229.8" transform="rotate(-90 364.8 229.8)">9</text>
<text x="366.5" y="233.3" transform="rotate(-90 366.5 233.3)">9</text>
<text x="368.3" y="229.8" transform="rotate(-90 368.3 229.8)">11</text>
<text x="371.8" y="229.8" transform="rotate(-90 371.8 229.8)">13</text>
<text x="103.6" y="238.4">1</text>
<text x="146.6" y="238.4">1</text>
<text x="370.1" y="235.3" transform="rotate(-90 370.1 235.3)">11</text>
<text x="373.6" y="235.3" transform="rotate(-90 373.6 235.3)">13</text>
<text x="107.1" y="240.2">1</text>
<text x="143.1" y="240.2">1</text>
<text x="313.6" y="244.5" transform="rotate(-90 313.6 244.5)">2</text>
<text x="315.4" y="241" transform="rotate(-90 315.4 241)">2</text>
<text x="317.1" y="244.5" transform="rotate(-90 317.1 244.5)">4</text>
<text x="318.9" y="241" transform="rotate(-90 318.9 241)">4</text>
<text x="320.7" y="244.5" transform="rotate(-90 320.7 244.5)">6</text>
<text x="322.4" y="241" transform="rotate(-90 322.4 241)">6</text>
<text x="324.2" y="244.5" transform="rotate(-90 324.2 244.5)">8</text>
<text x="326" y="241" transform="rotate(-90 326 241)">8</text>
<text x="329.5" y="241" transform="rotate(-90 329.5 241)">10</text>
<text x="333" y="241" transform="rotate(-90 333 241)">12</text>
<text x="336.5" y="241" transform="rotate(-90 336.5 241)">14</text>
<text x="352.4" y="242.7" transform="rotate(-90 352.4 242.7)">2</text>
<text x="356" y="242.7" transform="rotate(-90 356 242.7)">4</text>
<text x="359.5" y="242.7" transform="rotate(-90 359.5 242.7)">6</text>
<text x="363" y="242.7" transform="rotate(-90 363 242.7)">8</text>
<text x="366.5" y="242.7" transform="rotate(-90 366.5 242.7)">10</text>
<text x="370.1" y="242.7" transform="rotate(-90 370.1 242.7)">12</text>
<text x="373.6" y="242.7" transform="rotate(-90 373.6 242.7)">14</text>
<text x="327.7" y="246.5" transform="rotate(-90 327.7 246.5)">10</text>
<text x="331.3" y="246.5" transform="rotate(-90 331.3 246.5)">12</text>
<text x="334.8" y="246.5" transform="rotate(-90 334.8 246.5)">14</text>
<text x="350.7" y="246.2" transform="rotate(-90 350.7 246.2)">2</text>
<text x="354.2" y="246.2" transform="rotate(-90 354.2 246.2)">4</text>
<text x="357.7" y="246.2" transform="rotate(-90 357.7 246.2)">6</text>
<text x="361.2" y="246.2" transform="rotate(-90 361.2 246.2)">8</text>
<text x="364.8" y="248.3" transform="rotate(-90 364.8 248.3)">10</text>
<text x="368.3" y="248.3" transform="rotate(-90 368.3 248.3)">12</text>
<text x="371.8" y="248.3" transform="rotate(-90 371.8 248.3)">14</text>
</g>
<g font-size="3.2" fill="#f00">
<text x="191.8" y="70.8">6</text>
<text x="195.3" y="72.6">VCC</text>
</g>
<g font-size="3.2">
<text x="191.8" y="74.4">7</text>
<text x="195.3" y="76.1">GND</text>
</g>
<g font-size="1.4" fill="#238d23">
<text x="85.7" y="200.3">S</text>
<text x="81.5" y="204.5">G</text>
<text x="85.7" y="207.7">D</text>
</g>
</svg>
